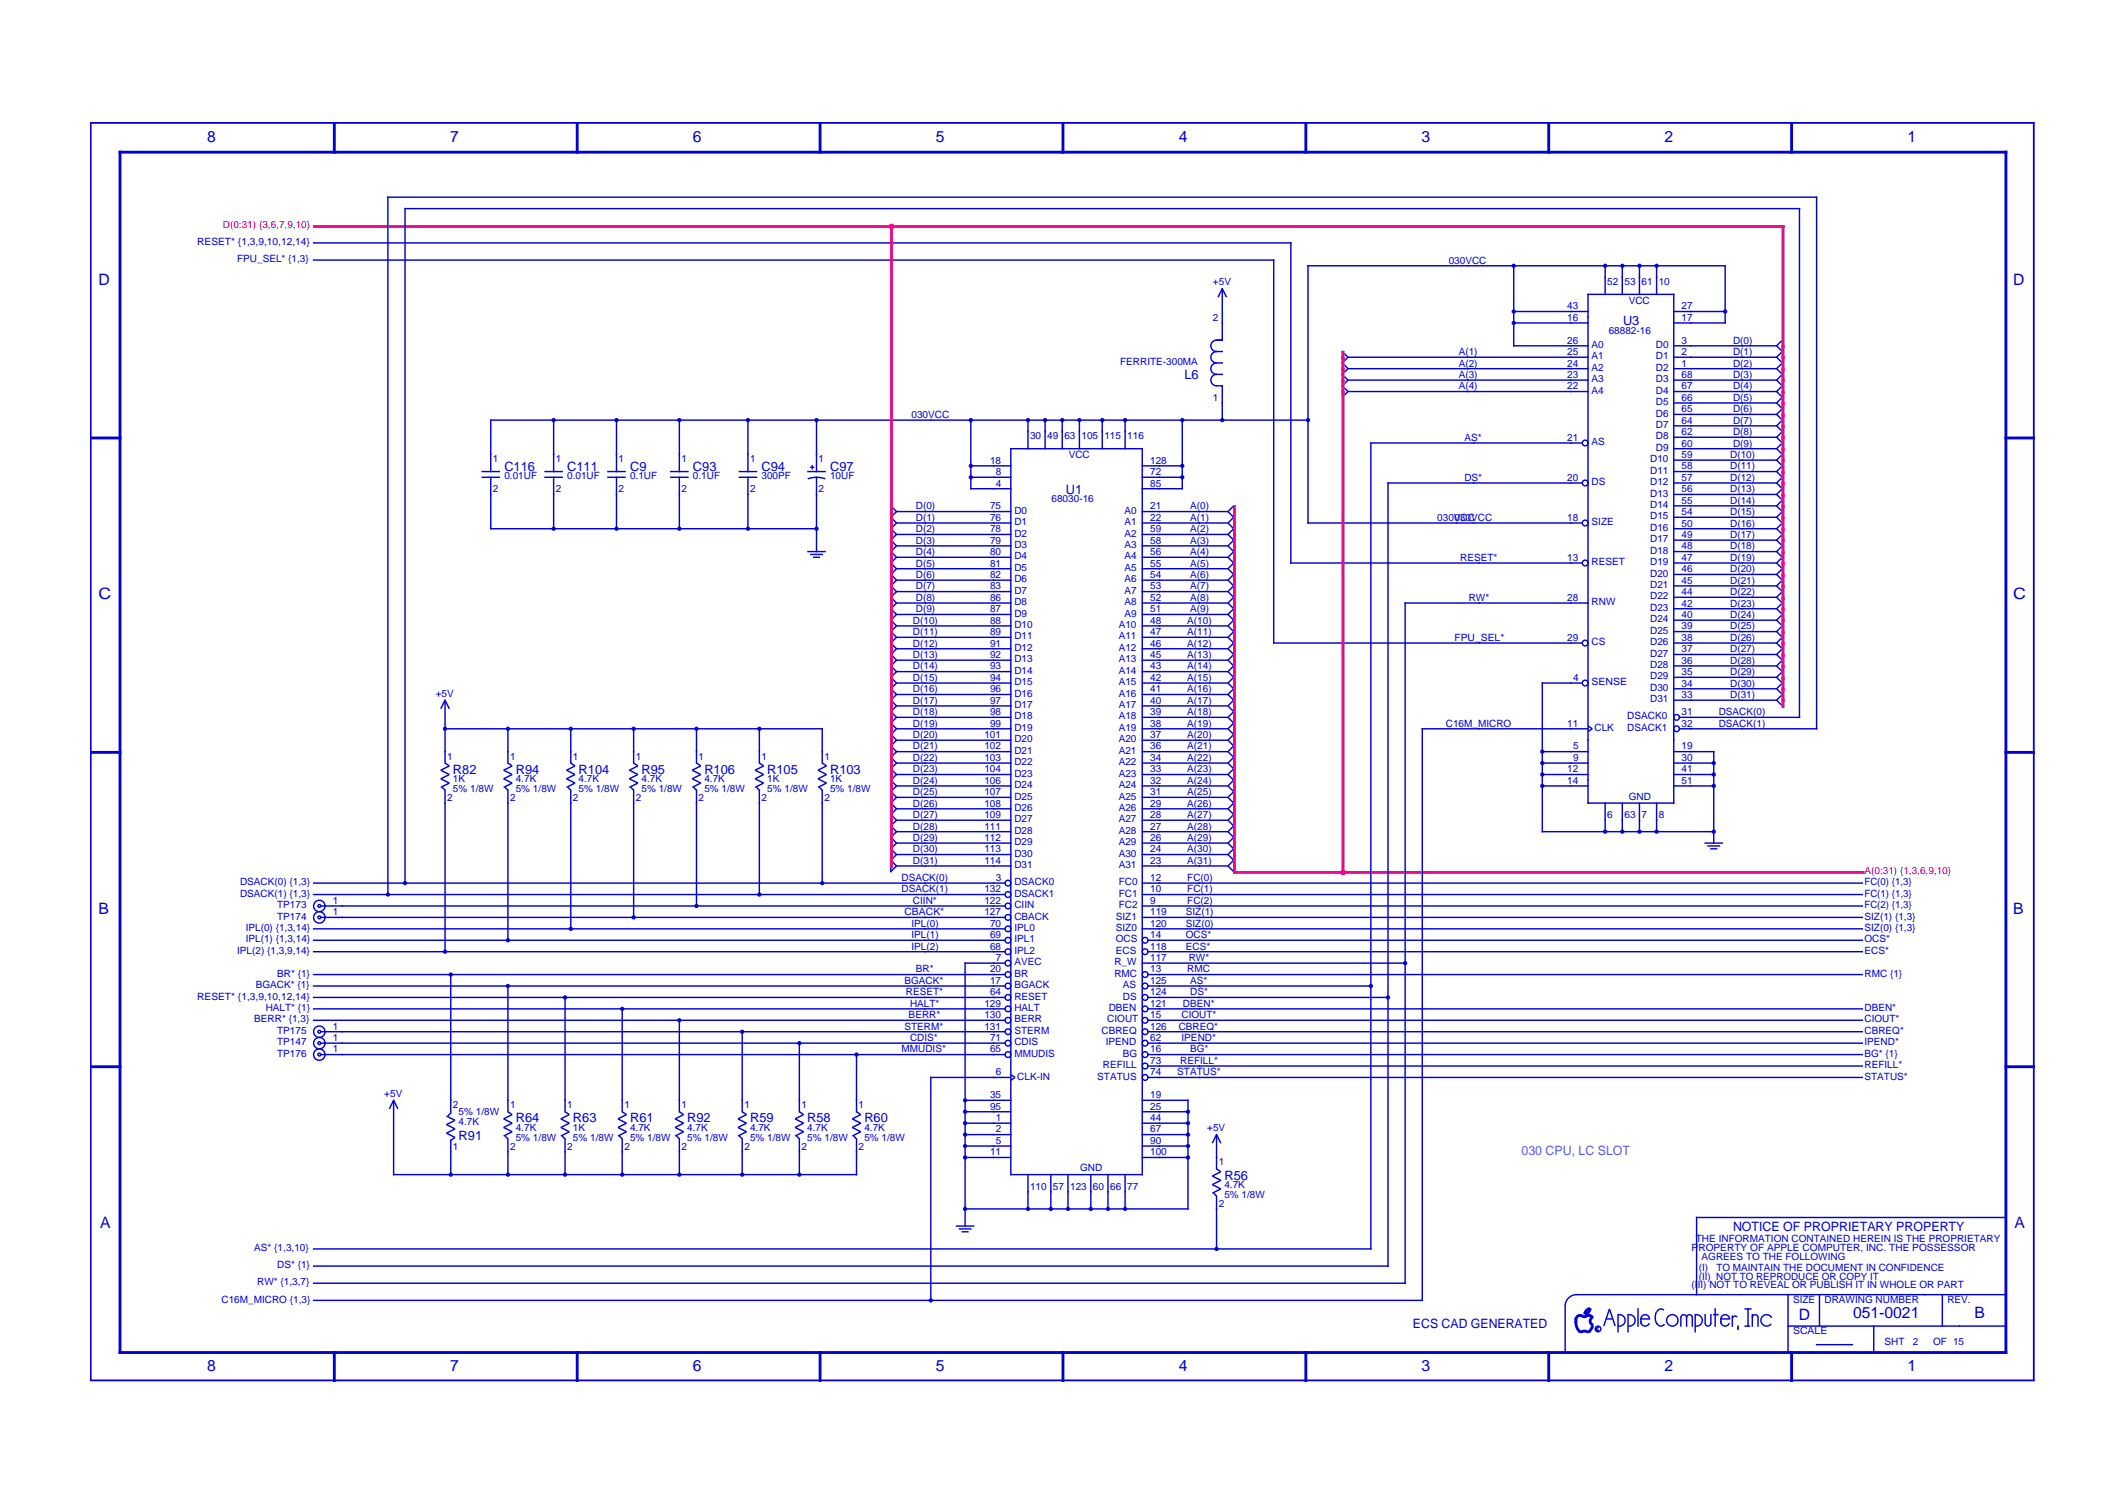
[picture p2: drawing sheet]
<svg xmlns="http://www.w3.org/2000/svg" width="420mm" height="297mm" viewBox="0 0 420 297" stroke-linecap="round" stroke-linejoin="round" font-family="sans-serif">
<path d="M17.8 24.3h384.1M17.9 24.1v248.7M401.7 24.1v248.7M17.8 272.6h384.1" fill="none" stroke="#0000d3" stroke-width=".35"/>
<g fill="none" stroke="#0000d3" stroke-width=".56">
<path d="M23.4 30.1h373.1M23.7 29.8v237.6M66 24.1v6.2M114 24.1v6.2M162 24.1v6.2M210 24.1v6.2M258 24.1v6.2M305.9 24.1v6.2M353.9 24.1v6.2M396.2 29.8v237.6M17.8 86.5h6.2M396 86.5h5.9"/>
<path d="M17.8 148.6h6.2M396 148.6h5.9M17.8 210.7h6.2M396 210.7h5.9M313.4 259.9l.7-.1 .5 .5M313.4 259.9a.81 .81 0 0 1-1.1-.1 .85 .85 0 0 0-1 .8M313.4 258.8l.7-.4a1.18 1.18 0 0 1-1.1 1.1zM23.4 267.1h373.1M66 266.8v6M114 266.8v6M162 266.8v6M210 266.8v6"/>
<path d="M258 266.8v6M305.9 266.8v6M311.3 260.3v.9M311.3 260.9a2.54 2.54 0 0 0 .9 2.2M312.1 263.2a1.41 1.41 0 0 1 1.7 0M314.6 261.8l-.3 .7-.5 .6M314.7 260.1a.85 .85 0 0 0-.6 .9 .85 .85 0 0 0 .7 .7M353.9 266.8v6"/>
</g>
<g fill="none" stroke="#0000d3" stroke-width=".28">
<path d="M76.5 38.9h282.5M76.6 38.8v138M358.8 38.8v105.3M61.8 48h193.3M61.8 51.4h189.9M79.9 41.2h275.7M80 41.1v133.5M240.6 58.7l.8-1.7 .9 1.7M241.4 56.9v10.4M251.6 51.2v75.9M255 47.8v63.5M258.2 52.5h82.7"/>
<path d="M258.4 52.4v51M299 52.4v16M313.5 58.1h17.3M313.7 58v100.7M317.1 52.4v5.9M320.5 52.4v5.9M323.8 52.4v5.9M327.2 52.4v5.9M330.6 58v100.7M340.8 52.4v11.5M355.5 41.1v100.7M240.2 67.2h1.4"/>
<path d="M240.2 69.4h1.4M240.2 71.7h1.4M240.2 73.9h1.4M240.2 76.2h1.4M240.3 67.2a1.13 1.13 0 0 0-1.1 1.1 1.13 1.13 0 0 0 1.1 1.1 1.13 1.13 0 0 0-1.1 1.2 1.13 1.13 0 0 0 1.1 1.1 1.13 1.13 0 0 0-1.1 1.1 1.13 1.13 0 0 0 1.1 1.1 1.13 1.13 0 0 0-1.1 1.2 1.13 1.13 0 0 0 1.1 1.1M241.4 76.1v7M265.1 69.4l1.2 1.2-1.2 1.1 1.2 1.1-1.2 1.1 1.2 1.2-1.2 1.1 1.2 1.1-1.2 1.2M265.1 69.3v9.3M266.1 77.3h47.7M266.1 75.1h47.7M266.1 72.8h47.7M266.1 70.6h47.7"/>
<path d="M298.9 63.8h14.9M298.9 61.5h14.9M298.9 68.3h14.9M330.5 63.8h10.4M330.5 61.5h10.4M330.5 77.3h20.6M330.5 75.1h20.6M330.5 72.8h20.6M330.5 70.6h20.6M330.5 79.6h20.6M330.5 68.3h20.6M352.1 67.2l-1.2 1.1 1.2 1.1-1.2 1.2 1.2 1.1-1.2 1.1 1.2 1.1-1.2 1.2 1.2 1.1-1.2 1.1 1.2 1.2-1.2 1.1 1.2 1.1-1.2 1.1 1.2 1.2-1.2 1.1 1.2 1.1-1.2 1.2 1.2 1.1-1.2 1.1 1.2 1.1-1.2 1.2 1.2 1.1-1.2 1.1 1.2 1.2-1.2 1.1 1.2 1.1-1.2 1.1 1.2 1.2-1.2 1.1 1.2 1.1-1.2 1.2 1.2 1.1-1.2 1.1 1.2 1.2-1.2 1.1 1.2 1.1-1.2 1.1 1.2 1.2-1.2 1.1 1.2 1.1-1.2 1.2 1.2 1.1-1.2 1.1 1.2 1.1-1.2 1.2 1.2 1.1-1.2 1.1 1.2 1.2-1.2 1.1 1.2 1.1-1.2 1.1 1.2 1.2-1.2 1.1 1.2 1.1-1.2 1.2 1.2 1.1-1.2 1.1 1.2 1.1-1.2 1.2 1.2 1.1-1.2 1.1 1.2 1.2-1.2 1.1 1.2 1.1"/>
<path d="M352.1 67v72.6M95.1 93.1h3.7M95.1 94.3h3.7M96.8 83h161.7M96.9 82.8v10.5M96.9 94.1v10.5M107.5 93.1h3.7M107.5 94.3h3.7M109.4 82.8v10.5M109.4 94.1v10.5M119.9 93.1h3.7M119.9 94.3h3.7"/>
<path d="M121.8 82.8v10.5M121.8 94.1v10.5M132.4 93.1h3.6M132.4 94.3h3.6M134.2 82.8v10.5M134.2 94.1v10.5M145.9 93.1h3.7M145.9 94.3h3.7M147.7 82.8v10.5M147.7 94.1v10.5M159.5 93.1h3.6M159.6 94.6l1.7-.3 1.7 .3"/>
<path d="M160 92.3h.9M160.4 91.9v.8M161.3 82.8v10.5M161.3 94.1v15M176 99.9l1.1 1.1-1.1 1.2 1.1 1.1-1.1 1.1 1.1 1.2-1.1 1.1 1.1 1.1-1.1 1.1 1.1 1.2-1.1 1.1 1.1 1.1-1.1 1.2 1.1 1.1-1.1 1.1 1.1 1.1-1.1 1.2 1.1 1.1-1.1 1.1 1.1 1.2-1.1 1.1 1.1 1.1-1.1 1.1 1.1 1.2-1.1 1.1 1.1 1.1-1.1 1.2 1.1 1.1-1.1 1.1 1.1 1.1-1.1 1.2 1.1 1.1-1.1 1.1 1.1 1.2-1.1 1.1 1.1 1.1-1.1 1.1 1.1 1.2-1.1 1.1 1.1 1.1-1.1 1.2 1.1 1.1-1.1 1.1 1.1 1.1-1.1 1.2 1.1 1.1-1.1 1.1 1.1 1.2-1.1 1.1 1.1 1.1-1.1 1.2 1.1 1.1-1.1 1.1 1.1 1.1-1.1 1.2 1.1 1.1-1.1 1.1 1.1 1.2-1.1 1.1 1.1 1.1-1.1 1.1 1.1 1.2-1.1 1.1 1.1 1.1-1.1 1.2M176 99.8v72.5M191.6 96.5h8.2M191.6 94.3h8.2M191.6 92h8.2M191.8 82.8v13.9M199.5 88.6h26.3M199.7 88.5v143.6"/>
<path d="M203.1 82.8v6M206.4 82.8v6M209.8 82.8v6M213.2 82.8v6M217.7 82.8v6M222.2 82.8v6M225.5 96.5h8.2M225.5 94.3h8.2M225.5 92h8.2M225.6 88.5v143.6M233.5 82.8v13.9M243.7 99.9l-1.1 1.1 1.1 1.2-1.1 1.1 1.1 1.1-1.1 1.2 1.1 1.1-1.1 1.1 1.1 1.1-1.1 1.2 1.1 1.1-1.1 1.1 1.1 1.2-1.1 1.1 1.1 1.1-1.1 1.1 1.1 1.2-1.1 1.1 1.1 1.1-1.1 1.2 1.1 1.1-1.1 1.1 1.1 1.1-1.1 1.2 1.1 1.1-1.1 1.1 1.1 1.2-1.1 1.1 1.1 1.1-1.1 1.1 1.1 1.2-1.1 1.1 1.1 1.1-1.1 1.2 1.1 1.1-1.1 1.1 1.1 1.1-1.1 1.2 1.1 1.1-1.1 1.1 1.1 1.2-1.1 1.1 1.1 1.1-1.1 1.1 1.1 1.2-1.1 1.1 1.1 1.1-1.1 1.2 1.1 1.1-1.1 1.1 1.1 1.2-1.1 1.1 1.1 1.1-1.1 1.1 1.1 1.2-1.1 1.1 1.1 1.1-1.1 1.2 1.1 1.1-1.1 1.1 1.1 1.1-1.1 1.2 1.1 1.1-1.1 1.1 1.1 1.2"/>
<path d="M243.7 99.8v72.5M270.7 87.5h42M270.8 87.3v159.5M274 95.4h38.7M274.2 95.2v155M330.5 99.9h20.6M330.5 97.6h20.6M330.5 95.4h20.6M330.5 93.1h20.6M330.5 90.9h20.6M330.5 88.6h20.6M330.5 86.4h20.6"/>
<path d="M330.5 84.1h20.6M330.5 81.8h20.6M96.8 104.4h64.6M159.5 108.9h3.6M160 109.5h2.6M160.6 110.1h1.4M177 119.1h22.8M177 103.3h22.8M177 105.6h22.8M177 101h22.8M177 116.8h22.8M177 114.6h22.8"/>
<path d="M177 112.3h22.8M177 110.1h22.8M177 107.8h22.8M225.5 119.1h17.2M225.5 103.3h17.2M225.5 105.6h17.2M225.5 101h17.2M225.5 116.8h17.2M225.5 114.6h17.2M225.5 112.3h17.2M225.5 110.1h17.2M225.5 107.8h17.2"/>
<path d="M254.8 111.2h57.9M258.2 103.3h54.5M277.4 119.1h36.4M277.6 119v134.6M330.5 118h20.6M330.5 115.7h20.6M330.5 113.5h20.6M330.5 111.2h20.6M330.5 108.9h20.6M330.5 106.7h20.6M330.5 104.4h20.6M330.5 102.2h20.6"/>
<path d="M87.1 140l.8-1.7 .9 1.7M87.9 138.1v12.7M177 134.9h22.8M177 132.6h22.8M177 130.4h22.8M177 128.1h22.8M177 125.9h22.8M177 123.6h22.8M177 121.4h22.8M177 137.2h22.8M177 139.4h22.8M225.5 134.9h17.2"/>
<path d="M225.5 132.6h17.2M225.5 130.4h17.2M225.5 128.1h17.2M225.5 125.9h17.2M225.5 123.6h17.2M225.5 121.4h17.2M225.5 137.2h17.2M225.5 139.4h17.2M251.5 127h61.2M304.5 134.9h8.2M304.7 134.8v29.6M330.5 138.3h20.6"/>
<path d="M330.5 136h20.6M330.5 133.8h20.6M330.5 131.5h20.6M330.5 129.3h20.6M330.5 127h20.6M330.5 124.7h20.6M330.5 122.5h20.6M330.5 120.2h20.6M87.3 155.5l.6 .6M87.8 143.9h74.8M87.9 155.9v32.2M87.9 150.7l.9 .6-1.7 .8 1.7 .9-1.7 .8 1.7 .9-1.7 .8"/>
<path d="M99.8 155.5l.5 .6M100.3 143.8v7M100.3 155.9v29.9M100.3 150.7l.9 .6-1.7 .8 1.7 .9-1.7 .8 1.7 .9-1.7 .8M112.2 155.5l.5 .6M112.7 143.8v7M112.7 155.9v27.7M112.7 150.7l.9 .6-1.7 .8 1.7 .9-1.7 .8 1.7 .9-1.7 .8M124.6 155.5l.6 .6M125.2 143.8v7M125.2 155.9v25.4M125.2 150.7l.8 .6-1.7 .8 1.7 .9-1.7 .8 1.7 .9-1.7 .8"/>
<path d="M137 155.5l.6 .6M137.6 143.8v7M137.6 155.9v23.2M137.6 150.7l.8 .6-1.7 .8 1.7 .9-1.7 .8 1.7 .9-1.7 .8M149.4 155.5l.6 .6M150 143.8v7M150 155.9v20.9M150 150.7l.8 .6-1.6 .8 1.6 .9-1.6 .8 1.6 .9-1.6 .8M161.9 155.5l.5 .6M162.4 143.8v7M162.4 155.9v18.7M162.4 150.7l.9 .6-1.7 .8 1.7 .9-1.7 .8 1.7 .9-1.7 .8"/>
<path d="M177 153h22.8M177 155.2h22.8M177 148.4h22.8M177 150.7h22.8M177 143.9h22.8M177 141.7h22.8M177 159.7h22.8M177 157.5h22.8M177 146.2h22.8M225.5 153h17.2M225.5 155.2h17.2M225.5 148.4h17.2"/>
<path d="M225.5 150.7h17.2M225.5 143.9h17.2M225.5 141.7h17.2M225.5 159.7h17.2M225.5 157.5h17.2M225.5 146.2h17.2M280.8 143.9h33M281 143.8v113.2M304.5 153h9.3M304.5 155.2h9.3M304.5 148.4h9.3M304.5 150.7h9.3"/>
<path d="M313.5 158.6h17.3M313.7 143.4l.8 .5-.8 .6M317.1 158.5v5.9M320.5 158.5v5.9M323.8 158.5v5.9M327.2 158.5v5.9M330.5 153h8.2M330.5 155.2h8.2M330.5 148.4h8.2M330.5 150.7h8.2M331.6 143.9h27.4M331.6 141.7h24"/>
<path d="M338.5 148.3v18.4M61.8 176.7h136.9M61.8 174.4h136.9M63.2 178.9h135.5M177 171h22.8M177 168.8h22.8M177 166.5h22.8M177 164.3h22.8M177 162h22.8M225.5 178.9h142.5M225.5 176.7h142.5M225.5 174.4h142.5"/>
<path d="M225.5 171h17.2M225.5 168.8h17.2M225.5 166.5h17.2M225.5 164.3h17.2M225.5 162h17.2M304.5 164.3h34.2M336.7 166.5h3.7M337.3 167.1h2.5M337.8 167.6h1.4M61.8 199.2h136.9M61.8 197h136.9M61.8 194.7h136.9"/>
<path d="M61.8 192.5h136.9M61.8 188h136.9M61.8 185.7h136.9M61.8 183.4h136.9M63.2 181.2h135.5M89 192.3v27.7M100.3 194.6v25.1M111.6 196.8v22.9M122.9 199.1v20.6M190.5 190.2h8.2M190.6 190.1v52.2M225.5 190.2h52.2"/>
<path d="M225.5 183.4h142.5M225.5 181.2h142.5M226.6 199.2h141.4M226.6 197h47.7M226.6 194.7h44.3M226.6 192.5h141.4M226.6 188h141.4M226.6 185.7h141.4M61.8 201.5h136.9M63.2 208.3h135.5M63.2 206h135.5M63.2 203.8h135.5"/>
<path d="M76.9 219l.9-1.7 .8 1.7M77.8 217.2v14.9M89 219.9l-.5 .5M100.3 219.6l.9 .5-1.7 .9 1.7 .8-1.7 .9 1.7 .8-1.7 .9M111.6 219.6l.9 .5-1.7 .9 1.7 .8-1.7 .9 1.7 .8-1.7 .9M122.9 219.6l.9 .5-1.7 .9 1.7 .8-1.7 .9 1.7 .8-1.7 .9M134.2 201.4v18.3M134.2 219.6l.8 .5-1.7 .9 1.7 .8-1.7 .9 1.7 .8-1.7 .9M146.6 203.6v16.1M146.6 219.6l.9 .5-1.7 .9 1.7 .8-1.7 .9 1.7 .8-1.7 .9M157.9 205.9v13.8M157.9 219.6l.8 .5-1.6 .9 1.6 .8-1.6 .9 1.6 .8-1.6 .9"/>
<path d="M169.2 208.1v11.6M169.2 219.6l.8 .5-1.7 .9 1.7 .8-1.7 .9 1.7 .8-1.7 .9M183.7 212.8h16.1M183.9 212.7v44.3M190.5 217.3h9.3M190.5 219.6h9.3M199.7 212.2l.8 .6-.8 .6M225.5 217.3h9.3M225.5 219.6h9.3M226.6 201.5h141.4M226.6 212.8h141.4M226.6 210.5h141.4"/>
<path d="M226.6 208.3h141.4M226.6 206h141.4M226.6 203.8h141.4M234.7 217.2v21.7M77.6 232h91.7M88.2 220.4l1.7 .9-1.7 .8 1.7 .9-1.7 .8 1.7 .8-.9 .6M89 225.1v7M99.8 224.4l.5 .5M100.3 224.8v7.3M111.1 224.4l.5 .5M111.6 224.8v7.3M122.3 224.4l.6 .5"/>
<path d="M122.9 224.8v7.3M133.6 224.4l.6 .5M134.2 224.8v7.3M146 224.4l.6 .5M146.6 224.8v7.3M157.3 224.4l.6 .5M157.9 224.8v7.3M168.6 224.4l.6 .5M169.2 224.8v7.3M190.5 221.8h9.3M190.5 224.1h9.3M190.5 226.3h9.3"/>
<path d="M190.5 228.6h9.3M190.5 238.8h44.3M199.5 232h26.3M203.1 231.8v7.1M207.6 231.8v7.1M211 231.8v7.1M215.5 231.8v7.1M218.9 231.8v7.1M222.2 231.8v7.1M225.5 221.8h9.3M225.5 224.1h9.3M225.5 226.3h9.3"/>
<path d="M225.5 228.6h9.3M239.5 225.8l.8-1.7 .9 1.7M239.7 235.7l.6 .5M240.3 223.9v7.1M240.3 236.1v10.7M240.3 230.9l.9 .5-1.7 .9 1.7 .8-1.7 .9 1.7 .8-1.7 .9M61.8 246.7h209.1M61.8 250h212.5M61.8 253.4h215.9M61.8 256.8h219.3M188.8 242.1h3.7M189.4 242.7h2.5"/>
<path d="M189.9 243.3h1.4M309.2 257.8v9.3M311.3 255.7h84.9M311.4 255.7a2.26 2.26 0 0 0-2.2 2.3M319.6 259.5v3.7M319.6 259.7a1.13 1.13 0 0 1 1.4 1.1 1.13 1.13 0 0 1-1.4 1.1M321.6 259.5v3.7M321.6 259.7a1.13 1.13 0 0 1 1.4 1.1 1.13 1.13 0 0 1-1.4 1.1M323.6 258.4v3.6M327.2 259.1a2.54 2.54 0 0 0 .1 2.5M327.5 258.8l-.3 .3M328.7 258.8l-.7-.3-.6 .4"/>
<path d="M334.9 259.5v3.7M334.9 259.7a1.13 1.13 0 0 1 1.4 1.1 1.13 1.13 0 0 1-1.4 1.1M335 240.5h61.2M335.1 240.3v15.5M336.8 259.5v2M338 259.5v2M338.4 259.6h1.1M338.8 258.4v3.6M342.2 259.8v2.2M344.6 258.5h1.4M345.3 258.4v3.6M346.1 259.5v2.5"/>
<path d="M353.2 255.6v11.5M359.4 255.6v6.4M383.7 255.6v6.4M315.9 262.3a.28 .28 0 0 0-.4 0 .28 .28 0 0 0 0 .4 .28 .28 0 0 0 .4 0M316.8 261.9l1.1-3.4 1.2 3.4M317.2 260.5h1.4M324 260.5h2M324.1 260.5a.85 .85 0 0 1 .9-.9 .85 .85 0 0 1 .8 .9M324.1 260.3v1.2M324.2 261.3a.85 .85 0 0 0 .8 .6 .85 .85 0 0 0 .8-.6M327.2 261.3l.3 .3M328.8 261.5l-.6 .4-.7-.2"/>
<path d="M332 260.2a.56 .56 0 0 1 .6-.6 .56 .56 0 0 1 .6 .6 .56 .56 0 0 1 .5-.6 .56 .56 0 0 1 .6 .6M332 260.1v1.9M333.2 260.1v1.9M334.3 260.1v1.9M336.8 261.3a.56 .56 0 0 0 .6 .6 .56 .56 0 0 0 .6-.6M339.8 260.5h2M339.9 260.5a.85 .85 0 0 1 .9-.9 .85 .85 0 0 1 .8 .9M339.9 260.3v1.2M340 261.3a.85 .85 0 0 0 .8 .6 .85 .85 0 0 0 .8-.6M343.2 260.1l-.5-.2-.4 .3M343.3 261.8v.8M344.6 261.9h1.1"/>
<path d="M346.1 260.2a.56 .56 0 0 1 .6-.6 .56 .56 0 0 1 .6 .6M347.3 260.1v1.9M350 260.3a1.13 1.13 0 0 0-1.7-.5 1.13 1.13 0 0 0-.1 1.8 1.13 1.13 0 0 0 1.7-.1M353.1 261.9h43.1M358.7 265.6h7.3M370.1 261.8v5.3"/>
<circle cx="299" cy="52.5" r=".28"/>
<circle cx="317.1" cy="52.5" r=".28"/>
<circle cx="320.5" cy="52.5" r=".28"/>
<circle cx="323.8" cy="52.5" r=".28"/>
<circle cx="327.2" cy="52.5" r=".28"/>
<circle cx="299" cy="61.5" r=".28"/>
<circle cx="299" cy="63.8" r=".28"/>
<circle cx="340.8" cy="61.5" r=".28"/>
<circle cx="109.4" cy="83" r=".28"/>
<circle cx="121.8" cy="83" r=".28"/>
<circle cx="134.2" cy="83" r=".28"/>
<circle cx="147.7" cy="83" r=".28"/>
<circle cx="161.3" cy="83" r=".28"/>
<circle cx="191.8" cy="83" r=".28"/>
<circle cx="191.8" cy="92" r=".28"/>
<circle cx="191.8" cy="94.3" r=".28"/>
<circle cx="203.1" cy="83" r=".28"/>
<circle cx="206.4" cy="83" r=".28"/>
<circle cx="209.8" cy="83" r=".28"/>
<circle cx="213.2" cy="83" r=".28"/>
<circle cx="217.7" cy="83" r=".28"/>
<circle cx="222.2" cy="83" r=".28"/>
<circle cx="233.5" cy="92" r=".28"/>
<circle cx="233.5" cy="94.3" r=".28"/>
<circle cx="233.5" cy="83" r=".28"/>
<circle cx="241.4" cy="83" r=".28"/>
<circle cx="258.4" cy="83" r=".28"/>
<circle cx="313.1" cy="95.4" r=".56"/>
<circle cx="313.1" cy="87.5" r=".56"/>
<circle cx="109.4" cy="104.4" r=".28"/>
<circle cx="121.8" cy="104.4" r=".28"/>
<circle cx="134.2" cy="104.4" r=".28"/>
<circle cx="147.7" cy="104.4" r=".28"/>
<circle cx="161.3" cy="104.4" r=".28"/>
<circle cx="313.1" cy="111.2" r=".56"/>
<circle cx="313.1" cy="103.3" r=".56"/>
<circle cx="313.1" cy="127" r=".56"/>
<circle cx="313.1" cy="134.9" r=".56"/>
<circle cx="87.9" cy="143.9" r=".28"/>
<circle cx="100.3" cy="143.9" r=".28"/>
<circle cx="112.7" cy="143.9" r=".28"/>
<circle cx="125.2" cy="143.9" r=".28"/>
<circle cx="137.6" cy="143.9" r=".28"/>
<circle cx="150" cy="143.9" r=".28"/>
<circle cx="304.7" cy="150.7" r=".28"/>
<circle cx="304.7" cy="153" r=".28"/>
<circle cx="304.7" cy="148.4" r=".28"/>
<circle cx="304.7" cy="155.2" r=".28"/>
<circle cx="331.2" cy="143.9" r=".56"/>
<circle cx="331.2" cy="141.7" r=".56"/>
<circle cx="338.5" cy="153" r=".28"/>
<circle cx="338.5" cy="150.7" r=".28"/>
<circle cx="338.5" cy="155.2" r=".28"/>
<circle cx="63.1" cy="178.9" r=".28"/>
<circle cx="63.1" cy="178.9" r="1.13"/>
<circle cx="76.6" cy="176.7" r=".28"/>
<circle cx="80" cy="174.4" r=".28"/>
<circle cx="137.6" cy="178.9" r=".28"/>
<circle cx="150" cy="176.7" r=".28"/>
<circle cx="162.4" cy="174.4" r=".28"/>
<circle cx="199.1" cy="174.4" r=".56"/>
<circle cx="199.1" cy="178.9" r=".56"/>
<circle cx="199.1" cy="176.7" r=".56"/>
<circle cx="317.1" cy="164.3" r=".28"/>
<circle cx="320.5" cy="164.3" r=".28"/>
<circle cx="323.8" cy="164.3" r=".28"/>
<circle cx="327.2" cy="164.3" r=".28"/>
<circle cx="338.5" cy="164.3" r=".28"/>
<circle cx="63.1" cy="181.2" r=".28"/>
<circle cx="63.1" cy="181.2" r="1.13"/>
<circle cx="87.9" cy="188" r=".28"/>
<circle cx="89" cy="192.5" r=".28"/>
<circle cx="100.3" cy="185.7" r=".28"/>
<circle cx="100.3" cy="194.7" r=".28"/>
<circle cx="111.6" cy="197" r=".28"/>
<circle cx="112.7" cy="183.4" r=".28"/>
<circle cx="122.9" cy="199.2" r=".28"/>
<circle cx="125.2" cy="181.2" r=".28"/>
<circle cx="199.1" cy="194.7" r=".56"/>
<circle cx="199.1" cy="192.5" r=".56"/>
<circle cx="199.1" cy="183.4" r=".56"/>
<circle cx="199.1" cy="197" r=".56"/>
<circle cx="199.1" cy="185.7" r=".56"/>
<circle cx="199.1" cy="181.2" r=".56"/>
<circle cx="199.1" cy="188" r=".56"/>
<circle cx="199.1" cy="190.2" r=".56"/>
<circle cx="199.1" cy="199.2" r=".56"/>
<circle cx="226.2" cy="194.7" r=".56"/>
<circle cx="226.2" cy="197" r=".56"/>
<circle cx="226.2" cy="185.7" r=".56"/>
<circle cx="226.2" cy="192.5" r=".56"/>
<circle cx="226.2" cy="188" r=".56"/>
<circle cx="226.2" cy="199.2" r=".56"/>
<circle cx="270.8" cy="194.7" r=".28"/>
<circle cx="274.2" cy="197" r=".28"/>
<circle cx="277.6" cy="190.2" r=".28"/>
<circle cx="63.1" cy="203.8" r=".28"/>
<circle cx="63.1" cy="208.3" r=".28"/>
<circle cx="63.1" cy="206" r=".28"/>
<circle cx="63.1" cy="208.3" r="1.13"/>
<circle cx="63.1" cy="206" r="1.13"/>
<circle cx="63.1" cy="203.8" r="1.13"/>
<circle cx="134.2" cy="201.5" r=".28"/>
<circle cx="146.6" cy="203.8" r=".28"/>
<circle cx="157.9" cy="206" r=".28"/>
<circle cx="169.2" cy="208.3" r=".28"/>
<circle cx="190.6" cy="217.3" r=".28"/>
<circle cx="190.6" cy="219.6" r=".28"/>
<circle cx="199.1" cy="206" r=".56"/>
<circle cx="199.1" cy="203.8" r=".56"/>
<circle cx="199.1" cy="208.3" r=".56"/>
<circle cx="199.1" cy="201.5" r=".56"/>
<circle cx="226.2" cy="206" r=".56"/>
<circle cx="226.2" cy="203.8" r=".56"/>
<circle cx="226.2" cy="208.3" r=".56"/>
<circle cx="226.2" cy="210.5" r=".56"/>
<circle cx="226.2" cy="212.8" r=".56"/>
<circle cx="226.2" cy="201.5" r=".56"/>
<circle cx="234.7" cy="219.6" r=".28"/>
<circle cx="89" cy="232" r=".28"/>
<circle cx="100.3" cy="232" r=".28"/>
<circle cx="111.6" cy="232" r=".28"/>
<circle cx="122.9" cy="232" r=".28"/>
<circle cx="134.2" cy="232" r=".28"/>
<circle cx="146.6" cy="232" r=".28"/>
<circle cx="157.9" cy="232" r=".28"/>
<circle cx="190.6" cy="228.6" r=".28"/>
<circle cx="190.6" cy="224.1" r=".28"/>
<circle cx="190.6" cy="221.8" r=".28"/>
<circle cx="190.6" cy="238.8" r=".28"/>
<circle cx="190.6" cy="226.3" r=".28"/>
<circle cx="203.1" cy="238.8" r=".28"/>
<circle cx="207.6" cy="238.8" r=".28"/>
<circle cx="211" cy="238.8" r=".28"/>
<circle cx="215.5" cy="238.8" r=".28"/>
<circle cx="218.9" cy="238.8" r=".28"/>
<circle cx="222.2" cy="238.8" r=".28"/>
<circle cx="234.7" cy="228.6" r=".28"/>
<circle cx="234.7" cy="224.1" r=".28"/>
<circle cx="234.7" cy="221.8" r=".28"/>
<circle cx="234.7" cy="226.3" r=".28"/>
<circle cx="183.9" cy="256.8" r=".28"/>
<circle cx="240.3" cy="246.7" r=".28"/>
<circle cx="315.7" cy="262.5" r=".56"/>
<circle cx="330.3" cy="260.8" r="1.13"/>
</g>
<g fill="none" stroke="#f20884" stroke-width=".56">
<path d="M61.8 44.7h290.7M176.1 44.4v127M352.2 44.4v95.4M265.3 69.3v103.3M243.8 99.8v72.8M243.6 172.3h124.7"/>
<circle cx="176.1" cy="44.7" r=".28"/>
<circle cx="265.3" cy="172.3" r=".28"/>
</g>
<g font-size="3.1" fill="#0000d3">
<text x="40.9" y="28.1">8</text>
<text x="88.9" y="28.1">7</text>
<text x="136.9" y="28.1">6</text>
<text x="184.9" y="28.1">5</text>
<text x="232.8" y="28.1">4</text>
<text x="280.8" y="28.1">3</text>
<text x="328.8" y="28.1">2</text>
<text x="376.8" y="28.1">1</text>
<text x="19.5" y="56.3">D</text>
<text x="397.7" y="56.3">D</text>
<text x="19.5" y="118.4">C</text>
<text x="397.7" y="118.4">C</text>
<text x="19.5" y="180.5">B</text>
<text x="397.7" y="180.5">B</text>
<text x="19.8" y="242.6">A</text>
<text x="397.9" y="242.6">A</text>
<text x="355.3" y="260.6">D</text>
<text x="366" y="260.3">051-0021</text>
<text x="390" y="260.3">B</text>
<text x="40.9" y="270.8">8</text>
<text x="88.9" y="270.8">7</text>
<text x="136.9" y="270.8">6</text>
<text x="184.9" y="270.8">5</text>
<text x="232.8" y="270.8">4</text>
<text x="280.8" y="270.8">3</text>
<text x="328.8" y="270.8">2</text>
<text x="376.8" y="270.8">1</text>
</g>
<g font-size="2.5" fill="#0000d3">
<text x="320.6" y="64.2">U3</text>
<text x="234" y="74.9">L6</text>
<text x="99.6" y="93">C116</text>
<text x="112" y="93">C111</text>
<text x="124.5" y="93">C9</text>
<text x="136.9" y="93">C93</text>
<text x="150.4" y="93">C94</text>
<text x="164" y="93">C97</text>
<text x="210.5" y="97.5">U1</text>
<text x="89.5" y="152.8">R82</text>
<text x="101.9" y="152.8">R94</text>
<text x="114.3" y="152.8">R104</text>
<text x="126.7" y="152.8">R95</text>
<text x="139.1" y="152.8">R106</text>
<text x="151.6" y="152.8">R105</text>
<text x="164" y="152.8">R103</text>
<text x="101.9" y="221.7">R64</text>
<text x="113.2" y="221.7">R63</text>
<text x="124.5" y="221.7">R61</text>
<text x="135.7" y="221.7">R92</text>
<text x="148.2" y="221.7">R59</text>
<text x="159.5" y="221.7">R58</text>
<text x="170.7" y="221.7">R60</text>
<text x="90.6" y="225.1">R91</text>
<text x="241.9" y="233">R56</text>
<text x="342.3" y="243.1">NOTICE OF PROPRIETARY PROPERTY</text>
<text x="279.1" y="262.3">ECS CAD GENERATED</text>
</g>
<text font-size="2.5" fill="#02abea" x="300.6" y="228.2">030 CPU, LC SLOT</text>
<g font-size="2" fill="#f20884">
<text x="44" y="45">D(0:31) {3,6,7,9,10}</text>
<text x="368.3" y="172.6">A(0:31) {1,3,6,9,10}</text>
</g>
<g font-size="2" fill="#0000d3">
<text x="38.9" y="48.4">RESET* {1,3,9,10,12,14}</text>
<text x="46.8" y="51.8">FPU_SEL* {1,3}</text>
<text x="286.2" y="52.1">030VCC</text>
<text x="239.6" y="56.3">+5V</text>
<text x="317.5" y="56.3">52</text>
<text x="320.9" y="56.3">53</text>
<text x="321.7" y="60">VCC</text>
<text x="324.3" y="56.3">61</text>
<text x="327.7" y="56.3">10</text>
<text x="239.6" y="63.4">2</text>
<text x="309.6" y="63.4">16</text>
<text x="309.6" y="61.1">43</text>
<text x="317.8" y="65.9">68882-16</text>
<text x="332.2" y="63.4">17</text>
<text x="332.2" y="61.1">27</text>
<text x="288.1" y="70.1">A(1)</text>
<text x="309.6" y="67.9">26</text>
<text x="309.6" y="70.1">25</text>
<text x="314.4" y="68.7">A0</text>
<text x="314.4" y="71">A1</text>
<text x="327.1" y="68.7">D0</text>
<text x="327.1" y="71">D1</text>
<text x="332.2" y="67.9">3</text>
<text x="332.2" y="70.1">2</text>
<text x="342.3" y="67.9">D(0)</text>
<text x="342.3" y="70.1">D(1)</text>
<text x="221.3" y="72.1">FERRITE-300MA</text>
<text x="288.1" y="72.4">A(2)</text>
<text x="288.1" y="74.6">A(3)</text>
<text x="288.1" y="76.9">A(4)</text>
<text x="309.6" y="72.4">24</text>
<text x="309.6" y="74.6">23</text>
<text x="309.6" y="76.9">22</text>
<text x="314.4" y="73.2">A2</text>
<text x="314.4" y="75.5">A3</text>
<text x="314.4" y="77.8">A4</text>
<text x="327.1" y="73.2">D2</text>
<text x="327.1" y="75.5">D3</text>
<text x="327.1" y="77.8">D4</text>
<text x="332.2" y="72.4">1</text>
<text x="332.2" y="74.6">68</text>
<text x="332.2" y="76.9">67</text>
<text x="342.3" y="72.4">D(2)</text>
<text x="342.3" y="74.6">D(3)</text>
<text x="342.3" y="76.9">D(4)</text>
<text x="180.1" y="82.5">030VCC</text>
<text x="239.6" y="79.2">1</text>
<text x="327.1" y="80">D5</text>
<text x="327.1" y="82.3">D6</text>
<text x="332.2" y="79.2">66</text>
<text x="332.2" y="81.4">65</text>
<text x="332.2" y="83.7">64</text>
<text x="342.3" y="79.2">D(5)</text>
<text x="342.3" y="81.4">D(6)</text>
<text x="342.3" y="83.7">D(7)</text>
<text x="203.5" y="86.8">30</text>
<text x="206.9" y="86.8">49</text>
<text x="210.3" y="86.8">63</text>
<text x="213.6" y="86.8">105</text>
<text x="218.2" y="86.8">115</text>
<text x="222.7" y="86.8">116</text>
<text x="289.3" y="87.1">AS*</text>
<text x="309.6" y="87.1">21</text>
<text x="314.4" y="87.9">AS</text>
<text x="327.1" y="84.5">D7</text>
<text x="327.1" y="86.8">D8</text>
<text x="327.1" y="89">D9</text>
<text x="332.2" y="85.9">62</text>
<text x="332.2" y="88.2">60</text>
<text x="342.3" y="85.9">D(8)</text>
<text x="342.3" y="88.2">D(9)</text>
<text x="97.4" y="91.3">1</text>
<text x="99.6" y="94.7">0.01UF</text>
<text x="109.8" y="91.3">1</text>
<text x="112" y="94.7">0.01UF</text>
<text x="122.2" y="91.3">1</text>
<text x="124.5" y="94.7">0.1UF</text>
<text x="134.6" y="91.3">1</text>
<text x="136.9" y="94.7">0.1UF</text>
<text x="148.2" y="91.3">1</text>
<text x="150.4" y="94.7">300PF</text>
<text x="161.7" y="91.3">1</text>
<text x="164" y="94.7">10UF</text>
<text x="195.6" y="91.6">18</text>
<text x="196.7" y="93.8">8</text>
<text x="211.1" y="90.5">VCC</text>
<text x="227.2" y="93.8">72</text>
<text x="227.2" y="91.6">128</text>
<text x="289.3" y="95">DS*</text>
<text x="309.6" y="95">20</text>
<text x="314.4" y="95.8">DS</text>
<text x="326" y="91.3">D10</text>
<text x="326" y="93.6">D11</text>
<text x="326" y="95.8">D12</text>
<text x="332.2" y="90.5">59</text>
<text x="332.2" y="92.7">58</text>
<text x="332.2" y="95">57</text>
<text x="341.8" y="90.5">D(10)</text>
<text x="341.8" y="92.7">D(11)</text>
<text x="341.8" y="95">D(12)</text>
<text x="97.4" y="97.2">2</text>
<text x="109.8" y="97.2">2</text>
<text x="122.2" y="97.2">2</text>
<text x="134.6" y="97.2">2</text>
<text x="148.2" y="97.2">2</text>
<text x="161.7" y="97.2">2</text>
<text x="180.9" y="100.6">D(0)</text>
<text x="195.6" y="100.6">75</text>
<text x="196.7" y="96.1">4</text>
<text x="200.4" y="101.5">D0</text>
<text x="207.7" y="99.2">68030-16</text>
<text x="222.1" y="101.5">A0</text>
<text x="227.2" y="100.6">21</text>
<text x="227.2" y="96.1">85</text>
<text x="235.1" y="100.6">A(0)</text>
<text x="326" y="98.1">D13</text>
<text x="326" y="100.3">D14</text>
<text x="332.2" y="97.2">56</text>
<text x="332.2" y="99.5">55</text>
<text x="332.2" y="101.7">54</text>
<text x="341.8" y="97.2">D(13)</text>
<text x="341.8" y="99.5">D(14)</text>
<text x="341.8" y="101.7">D(15)</text>
<text x="180.9" y="102.9">D(1)</text>
<text x="180.9" y="105.1">D(2)</text>
<text x="180.9" y="107.4">D(3)</text>
<text x="195.6" y="102.9">76</text>
<text x="195.6" y="105.1">78</text>
<text x="195.6" y="107.4">79</text>
<text x="200.4" y="103.7">D1</text>
<text x="200.4" y="106">D2</text>
<text x="222.1" y="103.7">A1</text>
<text x="222.1" y="106">A2</text>
<text x="227.2" y="102.9">22</text>
<text x="227.2" y="105.1">59</text>
<text x="227.2" y="107.4">58</text>
<text x="235.1" y="102.9">A(1)</text>
<text x="235.1" y="105.1">A(2)</text>
<text x="235.1" y="107.4">A(3)</text>
<text x="283.9" y="102.9">030VCC</text>
<text x="287.3" y="102.9">030VCC</text>
<text x="309.6" y="102.9">18</text>
<text x="314.4" y="103.7">SIZE</text>
<text x="326" y="102.6">D15</text>
<text x="326" y="104.8">D16</text>
<text x="326" y="107.1">D17</text>
<text x="332.2" y="104">50</text>
<text x="332.2" y="106.3">49</text>
<text x="341.8" y="104">D(16)</text>
<text x="341.8" y="106.3">D(17)</text>
<text x="180.9" y="109.6">D(4)</text>
<text x="180.9" y="111.9">D(5)</text>
<text x="195.6" y="109.6">80</text>
<text x="195.6" y="111.9">81</text>
<text x="200.4" y="108.2">D3</text>
<text x="200.4" y="110.5">D4</text>
<text x="200.4" y="112.7">D5</text>
<text x="222.1" y="108.2">A3</text>
<text x="222.1" y="110.5">A4</text>
<text x="222.1" y="112.7">A5</text>
<text x="227.2" y="109.6">56</text>
<text x="227.2" y="111.9">55</text>
<text x="235.1" y="109.6">A(4)</text>
<text x="235.1" y="111.9">A(5)</text>
<text x="288.4" y="110.8">RESET*</text>
<text x="309.6" y="110.8">13</text>
<text x="314.4" y="111.6">RESET</text>
<text x="326" y="109.4">D18</text>
<text x="326" y="111.6">D19</text>
<text x="326" y="113.9">D20</text>
<text x="332.2" y="108.5">48</text>
<text x="332.2" y="110.8">47</text>
<text x="332.2" y="113">46</text>
<text x="341.8" y="108.5">D(18)</text>
<text x="341.8" y="110.8">D(19)</text>
<text x="341.8" y="113">D(20)</text>
<text x="180.9" y="114.2">D(6)</text>
<text x="180.9" y="116.4">D(7)</text>
<text x="180.9" y="118.7">D(8)</text>
<text x="195.6" y="114.2">82</text>
<text x="195.6" y="116.4">83</text>
<text x="195.6" y="118.7">86</text>
<text x="200.4" y="115">D6</text>
<text x="200.4" y="117.3">D7</text>
<text x="200.4" y="119.5">D8</text>
<text x="222.1" y="115">A6</text>
<text x="222.1" y="117.3">A7</text>
<text x="222.1" y="119.5">A8</text>
<text x="227.2" y="114.2">54</text>
<text x="227.2" y="116.4">53</text>
<text x="227.2" y="118.7">52</text>
<text x="235.1" y="114.2">A(6)</text>
<text x="235.1" y="116.4">A(7)</text>
<text x="235.1" y="118.7">A(8)</text>
<text x="290.1" y="118.7">RW*</text>
<text x="309.6" y="118.7">28</text>
<text x="314.4" y="119.5">RNW</text>
<text x="326" y="116.1">D21</text>
<text x="326" y="118.4">D22</text>
<text x="332.2" y="115.3">45</text>
<text x="332.2" y="117.5">44</text>
<text x="332.2" y="119.8">42</text>
<text x="341.8" y="115.3">D(21)</text>
<text x="341.8" y="117.5">D(22)</text>
<text x="341.8" y="119.8">D(23)</text>
<text x="180.3" y="123.2">D(10)</text>
<text x="180.3" y="125.4">D(11)</text>
<text x="180.9" y="120.9">D(9)</text>
<text x="195.6" y="123.2">88</text>
<text x="195.6" y="125.4">89</text>
<text x="195.6" y="120.9">87</text>
<text x="200.4" y="124">D10</text>
<text x="200.4" y="121.8">D9</text>
<text x="221" y="124">A10</text>
<text x="222.1" y="121.8">A9</text>
<text x="227.2" y="123.2">48</text>
<text x="227.2" y="125.4">47</text>
<text x="227.2" y="120.9">51</text>
<text x="234.5" y="123.2">A(10)</text>
<text x="234.5" y="125.4">A(11)</text>
<text x="235.1" y="120.9">A(9)</text>
<text x="326" y="120.6">D23</text>
<text x="326" y="122.9">D24</text>
<text x="326" y="125.2">D25</text>
<text x="332.2" y="122.1">40</text>
<text x="332.2" y="124.3">39</text>
<text x="341.8" y="122.1">D(24)</text>
<text x="341.8" y="124.3">D(25)</text>
<text x="180.3" y="127.7">D(12)</text>
<text x="180.3" y="130">D(13)</text>
<text x="195.6" y="127.7">91</text>
<text x="195.6" y="130">92</text>
<text x="200.4" y="126.3">D11</text>
<text x="200.4" y="128.6">D12</text>
<text x="200.4" y="130.8">D13</text>
<text x="221" y="126.3">A11</text>
<text x="221" y="128.6">A12</text>
<text x="221" y="130.8">A13</text>
<text x="227.2" y="127.7">46</text>
<text x="227.2" y="130">45</text>
<text x="234.5" y="127.7">A(12)</text>
<text x="234.5" y="130">A(13)</text>
<text x="287.3" y="126.6">FPU_SEL*</text>
<text x="309.6" y="126.6">29</text>
<text x="314.4" y="127.4">CS</text>
<text x="326" y="127.4">D26</text>
<text x="326" y="129.7">D27</text>
<text x="326" y="131.9">D28</text>
<text x="332.2" y="126.6">38</text>
<text x="332.2" y="128.8">37</text>
<text x="332.2" y="131.1">36</text>
<text x="341.8" y="126.6">D(26)</text>
<text x="341.8" y="128.8">D(27)</text>
<text x="341.8" y="131.1">D(28)</text>
<text x="86.1" y="137.6">+5V</text>
<text x="180.3" y="132.2">D(14)</text>
<text x="180.3" y="134.5">D(15)</text>
<text x="180.3" y="136.7">D(16)</text>
<text x="195.6" y="132.2">93</text>
<text x="195.6" y="134.5">94</text>
<text x="195.6" y="136.7">96</text>
<text x="200.4" y="133.1">D14</text>
<text x="200.4" y="135.3">D15</text>
<text x="200.4" y="137.6">D16</text>
<text x="221" y="133.1">A14</text>
<text x="221" y="135.3">A15</text>
<text x="221" y="137.6">A16</text>
<text x="227.2" y="132.2">43</text>
<text x="227.2" y="134.5">42</text>
<text x="227.2" y="136.7">41</text>
<text x="234.5" y="132.2">A(14)</text>
<text x="234.5" y="134.5">A(15)</text>
<text x="234.5" y="136.7">A(16)</text>
<text x="310.7" y="134.5">4</text>
<text x="314.4" y="135.3">SENSE</text>
<text x="326" y="134.2">D29</text>
<text x="326" y="136.5">D30</text>
<text x="332.2" y="133.3">35</text>
<text x="332.2" y="135.6">34</text>
<text x="332.2" y="137.9">33</text>
<text x="341.8" y="133.3">D(29)</text>
<text x="341.8" y="135.6">D(30)</text>
<text x="341.8" y="137.9">D(31)</text>
<text x="180.3" y="139">D(17)</text>
<text x="180.3" y="141.3">D(18)</text>
<text x="180.3" y="143.5">D(19)</text>
<text x="195.6" y="139">97</text>
<text x="195.6" y="141.3">98</text>
<text x="195.6" y="143.5">99</text>
<text x="200.4" y="139.8">D17</text>
<text x="200.4" y="142.1">D18</text>
<text x="221" y="139.8">A17</text>
<text x="221" y="142.1">A18</text>
<text x="227.2" y="139">40</text>
<text x="227.2" y="141.3">39</text>
<text x="227.2" y="143.5">38</text>
<text x="234.5" y="139">A(17)</text>
<text x="234.5" y="141.3">A(18)</text>
<text x="234.5" y="143.5">A(19)</text>
<text x="285.6" y="143.5">C16M_MICRO</text>
<text x="309.6" y="143.5">11</text>
<text x="321.5" y="142.1">DSACK0</text>
<text x="326" y="138.7">D31</text>
<text x="332.2" y="141.3">31</text>
<text x="332.2" y="143.5">32</text>
<text x="339.5" y="141.3">DSACK(0)</text>
<text x="339.5" y="143.5">DSACK(1)</text>
<text x="180.3" y="145.8">D(20)</text>
<text x="180.3" y="148">D(21)</text>
<text x="194.5" y="145.8">101</text>
<text x="194.5" y="148">102</text>
<text x="200.4" y="144.4">D19</text>
<text x="200.4" y="146.6">D20</text>
<text x="200.4" y="148.9">D21</text>
<text x="221" y="144.4">A19</text>
<text x="221" y="146.6">A20</text>
<text x="221" y="148.9">A21</text>
<text x="227.2" y="145.8">37</text>
<text x="227.2" y="148">36</text>
<text x="234.5" y="145.8">A(20)</text>
<text x="234.5" y="148">A(21)</text>
<text x="310.7" y="148">5</text>
<text x="315" y="144.4">CLK</text>
<text x="321.5" y="144.4">DSACK1</text>
<text x="332.2" y="148">19</text>
<text x="88.3" y="150">1</text>
<text x="89.5" y="154.5">1K</text>
<text x="100.8" y="150">1</text>
<text x="101.9" y="154.5">4.7K</text>
<text x="113.2" y="150">1</text>
<text x="114.3" y="154.5">4.7K</text>
<text x="125.6" y="150">1</text>
<text x="126.7" y="154.5">4.7K</text>
<text x="138" y="150">1</text>
<text x="139.1" y="154.5">4.7K</text>
<text x="150.4" y="150">1</text>
<text x="151.6" y="154.5">1K</text>
<text x="162.8" y="150">1</text>
<text x="164" y="154.5">1K</text>
<text x="180.3" y="150.3">D(22)</text>
<text x="180.3" y="152.5">D(23)</text>
<text x="180.3" y="154.8">D(24)</text>
<text x="194.5" y="150.3">103</text>
<text x="194.5" y="152.5">104</text>
<text x="194.5" y="154.8">106</text>
<text x="200.4" y="151.1">D22</text>
<text x="200.4" y="153.4">D23</text>
<text x="200.4" y="155.6">D24</text>
<text x="221" y="151.1">A22</text>
<text x="221" y="153.4">A23</text>
<text x="221" y="155.6">A24</text>
<text x="227.2" y="150.3">34</text>
<text x="227.2" y="152.5">33</text>
<text x="227.2" y="154.8">32</text>
<text x="234.5" y="150.3">A(22)</text>
<text x="234.5" y="152.5">A(23)</text>
<text x="234.5" y="154.8">A(24)</text>
<text x="309.6" y="152.5">12</text>
<text x="309.6" y="154.8">14</text>
<text x="310.7" y="150.3">9</text>
<text x="332.2" y="150.3">30</text>
<text x="332.2" y="152.5">41</text>
<text x="332.2" y="154.8">51</text>
<text x="88.3" y="158.2">2</text>
<text x="89.5" y="156.5">5% 1/8W</text>
<text x="100.8" y="158.2">2</text>
<text x="101.9" y="156.5">5% 1/8W</text>
<text x="113.2" y="158.2">2</text>
<text x="114.3" y="156.5">5% 1/8W</text>
<text x="125.6" y="158.2">2</text>
<text x="126.7" y="156.5">5% 1/8W</text>
<text x="138" y="158.2">2</text>
<text x="139.1" y="156.5">5% 1/8W</text>
<text x="150.4" y="158.2">2</text>
<text x="151.6" y="156.5">5% 1/8W</text>
<text x="162.8" y="158.2">2</text>
<text x="164" y="156.5">5% 1/8W</text>
<text x="180.3" y="157.1">D(25)</text>
<text x="180.3" y="159.3">D(26)</text>
<text x="180.3" y="161.6">D(27)</text>
<text x="194.5" y="157.1">107</text>
<text x="194.5" y="159.3">108</text>
<text x="194.5" y="161.6">109</text>
<text x="200.4" y="157.9">D25</text>
<text x="200.4" y="160.2">D26</text>
<text x="221" y="157.9">A25</text>
<text x="221" y="160.2">A26</text>
<text x="227.2" y="157.1">31</text>
<text x="227.2" y="159.3">29</text>
<text x="227.2" y="161.6">28</text>
<text x="234.5" y="157.1">A(25)</text>
<text x="234.5" y="159.3">A(26)</text>
<text x="234.5" y="161.6">A(27)</text>
<text x="317.5" y="161.6">6</text>
<text x="320.9" y="161.6">63</text>
<text x="321.7" y="157.9">GND</text>
<text x="324.3" y="161.6">7</text>
<text x="327.7" y="161.6">8</text>
<text x="180.3" y="163.8">D(28)</text>
<text x="180.3" y="166.1">D(29)</text>
<text x="194.5" y="163.8">111</text>
<text x="194.5" y="166.1">112</text>
<text x="200.4" y="162.4">D27</text>
<text x="200.4" y="164.7">D28</text>
<text x="200.4" y="166.9">D29</text>
<text x="221" y="162.4">A27</text>
<text x="221" y="164.7">A28</text>
<text x="221" y="166.9">A29</text>
<text x="227.2" y="163.8">27</text>
<text x="227.2" y="166.1">26</text>
<text x="234.5" y="163.8">A(28)</text>
<text x="234.5" y="166.1">A(29)</text>
<text x="178.1" y="174">DSACK(0)</text>
<text x="180.3" y="168.3">D(30)</text>
<text x="180.3" y="170.6">D(31)</text>
<text x="194.5" y="168.3">113</text>
<text x="194.5" y="170.6">114</text>
<text x="196.7" y="174">3</text>
<text x="200.4" y="169.2">D30</text>
<text x="200.4" y="171.4">D31</text>
<text x="221" y="169.2">A30</text>
<text x="221" y="171.4">A31</text>
<text x="227.2" y="168.3">24</text>
<text x="227.2" y="170.6">23</text>
<text x="227.2" y="174">12</text>
<text x="234.5" y="168.3">A(30)</text>
<text x="234.5" y="170.6">A(31)</text>
<text x="234.5" y="174">FC(0)</text>
<text x="47.4" y="174.8">DSACK(0) {1,3}</text>
<text x="47.4" y="177.1">DSACK(1) {1,3}</text>
<text x="54.8" y="179.4">TP173</text>
<text x="65.8" y="178.5">1</text>
<text x="178.1" y="176.2">DSACK(1)</text>
<text x="180.3" y="178.5">CIIN*</text>
<text x="194.5" y="178.5">122</text>
<text x="194.5" y="176.2">132</text>
<text x="200.4" y="179.4">CIIN</text>
<text x="200.4" y="174.8">DSACK0</text>
<text x="200.4" y="177.1">DSACK1</text>
<text x="221" y="174.8">FC0</text>
<text x="221" y="177.1">FC1</text>
<text x="221" y="179.4">FC2</text>
<text x="227.2" y="176.2">10</text>
<text x="227.2" y="178.5">9</text>
<text x="234.5" y="176.2">FC(1)</text>
<text x="234.5" y="178.5">FC(2)</text>
<text x="368.3" y="174.8">FC(0) {1,3}</text>
<text x="368.3" y="177.1">FC(1) {1,3}</text>
<text x="368.3" y="179.4">FC(2) {1,3}</text>
<text x="48.5" y="183.9">IPL(0) {1,3,14}</text>
<text x="54.8" y="181.6">TP174</text>
<text x="65.8" y="180.8">1</text>
<text x="178.6" y="180.8">CBACK*</text>
<text x="180.1" y="183">IPL(0)</text>
<text x="180.1" y="185.3">IPL(1)</text>
<text x="194.5" y="180.8">127</text>
<text x="195.6" y="183">70</text>
<text x="195.6" y="185.3">69</text>
<text x="200.4" y="181.6">CBACK</text>
<text x="200.4" y="183.9">IPL0</text>
<text x="220.4" y="183.9">SIZ0</text>
<text x="220.4" y="181.6">SIZ1</text>
<text x="227.2" y="185.3">14</text>
<text x="227.2" y="183">120</text>
<text x="227.2" y="180.8">119</text>
<text x="234.2" y="183">SIZ(0)</text>
<text x="234.2" y="185.3">OCS*</text>
<text x="234.2" y="180.8">SIZ(1)</text>
<text x="368.3" y="181.6">SIZ(1) {1,3}</text>
<text x="368.3" y="183.9">SIZ(0) {1,3}</text>
<text x="46.8" y="188.4">IPL(2) {1,3,9,14}</text>
<text x="48.5" y="186.1">IPL(1) {1,3,14}</text>
<text x="180.1" y="187.5">IPL(2)</text>
<text x="195.6" y="187.5">68</text>
<text x="196.7" y="189.8">7</text>
<text x="200.4" y="190.6">AVEC</text>
<text x="200.4" y="186.1">IPL1</text>
<text x="200.4" y="188.4">IPL2</text>
<text x="220.1" y="190.6">R_W</text>
<text x="220.4" y="188.4">ECS</text>
<text x="220.4" y="186.1">OCS</text>
<text x="227.2" y="187.5">118</text>
<text x="227.2" y="189.8">117</text>
<text x="234.2" y="187.5">ECS*</text>
<text x="234.8" y="189.8">RW*</text>
<text x="368.3" y="186.1">OCS*</text>
<text x="368.3" y="188.4">ECS*</text>
<text x="38.9" y="197.4">RESET* {1,3,9,10,12,14}</text>
<text x="50.5" y="195.2">BGACK* {1}</text>
<text x="54.8" y="192.9">BR* {1}</text>
<text x="178.6" y="194.3">BGACK*</text>
<text x="178.9" y="196.6">RESET*</text>
<text x="180.9" y="192.1">BR*</text>
<text x="195.6" y="194.3">17</text>
<text x="195.6" y="192.1">20</text>
<text x="195.6" y="196.6">64</text>
<text x="200.4" y="195.2">BGACK</text>
<text x="200.4" y="192.9">BR</text>
<text x="200.4" y="197.4">RESET</text>
<text x="220.1" y="192.9">RMC</text>
<text x="221.8" y="195.2">AS</text>
<text x="221.8" y="197.4">DS</text>
<text x="227.2" y="194.3">125</text>
<text x="227.2" y="196.6">124</text>
<text x="227.2" y="192.1">13</text>
<text x="234.5" y="192.1">RMC</text>
<text x="235.1" y="194.3">AS*</text>
<text x="235.1" y="196.6">DS*</text>
<text x="368.3" y="192.9">RMC {1}</text>
<text x="50.2" y="201.9">BERR* {1,3}</text>
<text x="52.5" y="199.7">HALT* {1}</text>
<text x="65.8" y="203.3">1</text>
<text x="178.6" y="203.3">STERM*</text>
<text x="179.5" y="201.1">BERR*</text>
<text x="179.8" y="198.8">HALT*</text>
<text x="194.5" y="201.1">130</text>
<text x="194.5" y="198.8">129</text>
<text x="194.5" y="203.3">131</text>
<text x="200.4" y="201.9">BERR</text>
<text x="200.4" y="199.7">HALT</text>
<text x="218.7" y="201.9">CIOUT</text>
<text x="219" y="199.7">DBEN</text>
<text x="227.2" y="203.3">126</text>
<text x="227.2" y="201.1">15</text>
<text x="227.2" y="198.8">121</text>
<text x="232.8" y="203.3">CBREQ*</text>
<text x="233.4" y="201.1">CIOUT*</text>
<text x="233.7" y="198.8">DBEN*</text>
<text x="368.3" y="199.7">DBEN*</text>
<text x="368.3" y="201.9">CIOUT*</text>
<text x="54.8" y="208.7">TP176</text>
<text x="54.8" y="204.2">TP175</text>
<text x="54.8" y="206.4">TP147</text>
<text x="65.8" y="207.9">1</text>
<text x="65.8" y="205.6">1</text>
<text x="178.1" y="207.9">MMUDIS*</text>
<text x="179.8" y="205.6">CDIS*</text>
<text x="195.6" y="205.6">71</text>
<text x="195.6" y="207.9">65</text>
<text x="200.4" y="206.4">CDIS</text>
<text x="200.4" y="208.7">MMUDIS</text>
<text x="200.4" y="204.2">STERM</text>
<text x="217.6" y="204.2">CBREQ</text>
<text x="218.4" y="206.4">IPEND</text>
<text x="221.8" y="208.7">BG</text>
<text x="227.2" y="207.9">16</text>
<text x="227.2" y="205.6">62</text>
<text x="233.4" y="205.6">IPEND*</text>
<text x="235.1" y="207.9">BG*</text>
<text x="368.3" y="204.2">CBREQ*</text>
<text x="368.3" y="206.4">IPEND*</text>
<text x="368.3" y="208.7">BG* {1}</text>
<text x="196.7" y="212.4">6</text>
<text x="200.9" y="213.2">CLK-IN</text>
<text x="216.7" y="213.2">STATUS</text>
<text x="217.9" y="211">REFILL</text>
<text x="227.2" y="210.1">73</text>
<text x="227.2" y="212.4">74</text>
<text x="232.6" y="212.4">STATUS*</text>
<text x="233.1" y="210.1">REFILL*</text>
<text x="368.3" y="211">REFILL*</text>
<text x="368.3" y="213.2">STATUS*</text>
<text x="75.9" y="216.6">+5V</text>
<text x="89.5" y="218.9">2</text>
<text x="90.6" y="220.3">5% 1/8W</text>
<text x="100.8" y="218.9">1</text>
<text x="112" y="218.9">1</text>
<text x="123.3" y="218.9">1</text>
<text x="134.6" y="218.9">1</text>
<text x="147" y="218.9">1</text>
<text x="158.3" y="218.9">1</text>
<text x="169.6" y="218.9">1</text>
<text x="195.6" y="216.9">35</text>
<text x="195.6" y="219.1">95</text>
<text x="196.7" y="221.4">1</text>
<text x="227.2" y="221.4">44</text>
<text x="227.2" y="219.1">25</text>
<text x="227.2" y="216.9">19</text>
<text x="89.5" y="227">1</text>
<text x="90.6" y="222.2">4.7K</text>
<text x="100.8" y="227">2</text>
<text x="101.9" y="223.4">4.7K</text>
<text x="101.9" y="225.4">5% 1/8W</text>
<text x="112" y="227">2</text>
<text x="113.2" y="223.4">1K</text>
<text x="113.2" y="225.4">5% 1/8W</text>
<text x="123.3" y="227">2</text>
<text x="124.5" y="223.4">4.7K</text>
<text x="124.5" y="225.4">5% 1/8W</text>
<text x="134.6" y="227">2</text>
<text x="135.7" y="223.4">4.7K</text>
<text x="135.7" y="225.4">5% 1/8W</text>
<text x="147" y="227">2</text>
<text x="148.2" y="223.4">4.7K</text>
<text x="148.2" y="225.4">5% 1/8W</text>
<text x="158.3" y="227">2</text>
<text x="159.5" y="223.4">4.7K</text>
<text x="159.5" y="225.4">5% 1/8W</text>
<text x="169.6" y="227">2</text>
<text x="170.7" y="223.4">4.7K</text>
<text x="170.7" y="225.4">5% 1/8W</text>
<text x="196.7" y="223.7">2</text>
<text x="196.7" y="225.9">5</text>
<text x="227.2" y="225.9">90</text>
<text x="227.2" y="223.7">67</text>
<text x="238.5" y="223.4">+5V</text>
<text x="195.6" y="228.2">11</text>
<text x="213.4" y="231.3">GND</text>
<text x="227.2" y="228.2">100</text>
<text x="240.7" y="230.2">1</text>
<text x="203.5" y="234.9">110</text>
<text x="208" y="234.9">57</text>
<text x="211.4" y="234.9">123</text>
<text x="215.9" y="234.9">60</text>
<text x="219.3" y="234.9">66</text>
<text x="222.7" y="234.9">77</text>
<text x="240.7" y="238.3">2</text>
<text x="241.9" y="234.7">4.7K</text>
<text x="241.9" y="236.6">5% 1/8W</text>
<text x="335" y="245.4">THE INFORMATION CONTAINED HEREIN IS THE PROPRIETARY</text>
<text x="50.2" y="247.1">AS* {1,3,10}</text>
<text x="54.8" y="250.5">DS* {1}</text>
<text x="334.2" y="247.1">PROPERTY OF APPLE COMPUTER, INC. THE POSSESSOR</text>
<text x="335.6" y="251">(I)</text>
<text x="336.1" y="248.8">AGREES TO THE FOLLOWING</text>
<text x="339.1" y="251">TO MAINTAIN THE DOCUMENT IN CONFIDENCE</text>
<text x="43.7" y="257.2">C16M_MICRO {1,3}</text>
<text x="50.8" y="253.9">RW* {1,3,7}</text>
<text x="334.2" y="254.4">(III) NOT TO REVEAL OR PUBLISH IT IN WHOLE OR PART</text>
<text x="335.6" y="252.7">(II) NOT TO REPRODUCE OR COPY IT</text>
<text x="354.2" y="257.2">SIZE</text>
<text x="360.4" y="257.2">DRAWING NUMBER</text>
<text x="384.7" y="257.2">REV.</text>
<text x="354.2" y="263.5">SCALE</text>
<text x="372.3" y="265.7">SHT</text>
<text x="377.9" y="265.7">2</text>
<text x="381.8" y="265.7">OF 15</text>
</g>
</svg>
